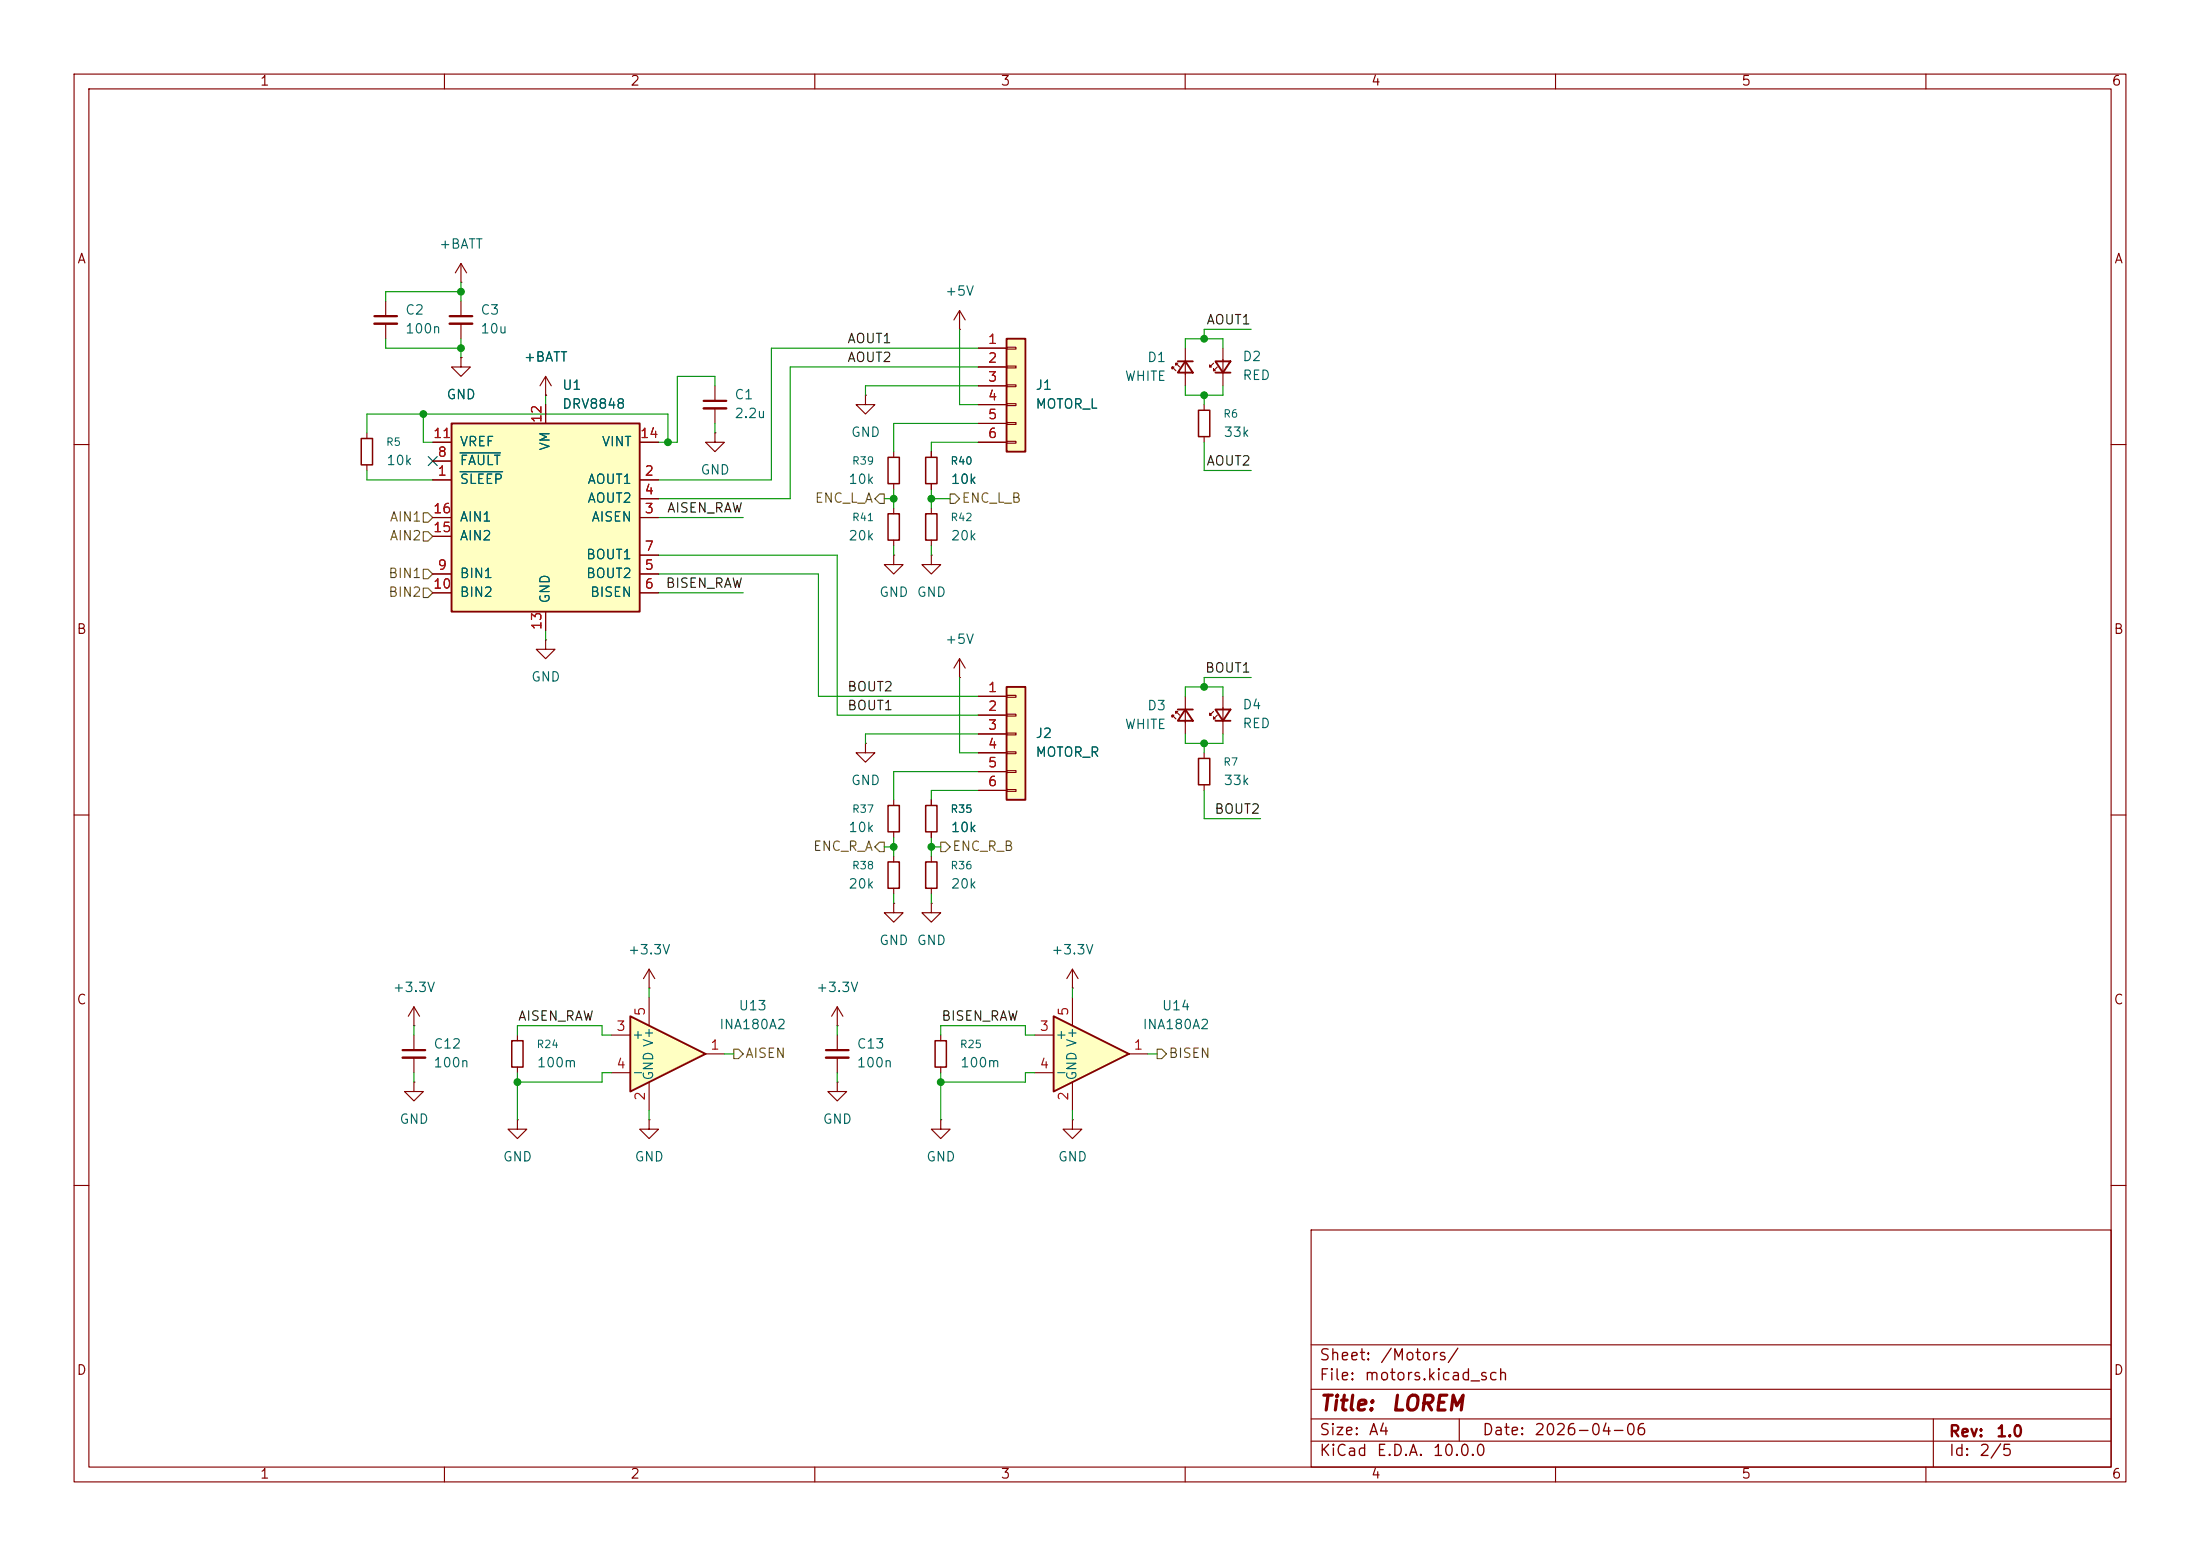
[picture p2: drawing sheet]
<svg xmlns="http://www.w3.org/2000/svg" width="297mm" height="210mm" viewBox="0 0 297 210" stroke-linecap="round" stroke-linejoin="round" font-family="sans-serif">
<g fill="none" stroke="#840000" stroke-width=".15">
<path d="M10 10h277v190h-277zM12 12h273v186h-273zM60 10v2M110 10v2M160 10v2M210 10v2M260 10v2M10 60h2M285 60h2M158.5 96.5h-.3v.3v-.3l.5 .5M159 96h-.3v.3v-.3l.6 .5M160 94v5.1"/>
<path d="M10 110h2M116.8 100.3v1.3h1.3l-1.3 1.3-1.2-1.3h1.2M116.8 100.3h.1M120.6 115.6v.7M120.6 119.9v.8M125.7 108v.7M125.7 112.3v.7M125.7 115.6v.7M125.7 119.9v.8M285 110h2M120.6 121.9v1.3h-1.2l1.2 1.3 1.3-1.3h-1.3M120.6 121.9h.1"/>
<path d="M125.7 121.9v1.3h1.3l-1.3 1.3-1.2-1.3h1.2M125.7 121.9h.1M10 160h2M177 166h108v32h-108zM285 160h2M60 198v2M110 198v2M160 198v2M177 194.5h108M177 191.5h108M177 187.5h108M177 181.5h108"/>
<path d="M197 191.5v3M210 198v2M260 198v2M261 191.5v6.5"/>
</g>
<path d="M119.9 116.3h1.5v3.6h-1.5zM125 116.3h1.5v3.6h-1.5zM125 108.7h1.5v3.6h-1.5z" fill="none" stroke="#840000" stroke-width=".2"/>
<path d="M159 95.8h2M160 95.8l1 1.5h-2z" fill="none" stroke="#840000" stroke-width=".25"/>
<path d="M135.9 92.7h2.5v15.3h-2.5z" fill="#ffffc2"/>
<path d="M135.9 92.7h2.5v15.3h-2.5zM164.1 95.8h2l-1 1.5zM164.1 97.3h2" fill="none" stroke="#840000" stroke-width=".25"/>
<g fill="none" stroke="#840000" stroke-width=".15">
<path d="M62.2 38.1h.1M62.2 35.6v2.5M62.2 35.6l-.7 1.2M62.2 35.6l.8 1.2M62.2 40.6v2.1M62.2 43.7v2M120.6 74.9v1.3h-1.2l1.2 1.3 1.3-1.3h-1.3M120.6 74.9h.1M120.6 68.6v.7M120.6 72.9v.8M125.7 74.9v1.3h1.3l-1.3 1.3-1.2-1.3h1.2M125.7 74.9h.1"/>
<path d="M125.7 68.6v.7M125.7 72.9v.8M73.7 86.4v1.2h1.2l-1.2 1.3-1.3-1.3h1.3M73.7 86.4h.1M132.1 94h3.8M132.1 96.5h3.8M132.1 99.1h3.8M135.9 93.9h1.3v.2h-1.3zM135.9 96.4h1.3v.2h-1.3zM135.9 98.9h1.3v.3h-1.3zM163.8 96l-.5 .5v-.2v.2h.3M164.3 96.5l-.5 .5v-.2v.2h.3"/>
<path d="M165.1 94v5.1M120.6 108v.7M120.6 112.3v.7M132.1 101.6h3.8M132.1 104.1h3.8M132.1 106.7h3.8M135.9 101.5h1.3v.2h-1.3zM135.9 104h1.3v.3h-1.3zM135.9 106.6h1.3v.2h-1.3zM162.6 101.6v.8M162.6 105.9v.8"/>
</g>
<path d="M119.9 69.3h1.5v3.6h-1.5zM125 69.3h1.5v3.6h-1.5zM119.9 108.7h1.5v3.6h-1.5zM161.8 102.4h1.5v3.5h-1.5z" fill="none" stroke="#840000" stroke-width=".2"/>
<path d="M60.7 42.7h3.1" fill="none" stroke="#840000" stroke-width=".3"/>
<path d="M60.7 43.7h3.1" fill="none" stroke="#840000" stroke-width=".33"/>
<path d="M135.9 45.7h2.5v15.3h-2.5z" fill="#ffffc2"/>
<path d="M135.9 45.7h2.5v15.3h-2.5zM164.1 48.8h2l-1 1.5zM164.1 50.3h2" fill="none" stroke="#840000" stroke-width=".25"/>
<g fill="none" stroke="#840000" stroke-width=".15">
<path d="M129.5 44.5h.1M129.5 41.9l-.7 1.3M129.5 41.9l.8 1.3M129.5 41.9v2.6M132.1 47h3.8M132.1 49.5h3.8M132.1 52.1h3.8M132.1 54.6h3.8M132.1 57.2h3.8M132.1 59.7h3.8M135.9 46.9h1.3v.2h-1.3zM135.9 49.4h1.3v.3h-1.3z"/>
<path d="M135.9 51.9h1.3v.3h-1.3zM135.9 54.5h1.3v.2h-1.3zM135.9 57h1.3v.3h-1.3zM135.9 59.6h1.3v.2h-1.3zM162.6 54.6v.8M162.6 58.9v.8M163.8 49l-.5 .5v-.2v.2h.3M164.3 49.5l-.5 .5v-.2v.2h.3M165.1 47v5.1M113 138.4h.1M113 135.9v2.5M113 139.7v2"/>
<path d="M113 135.9l-.7 1.3M113 135.9l.8 1.3M144.8 133.4h.1M144.8 130.8l-.8 1.3M144.8 130.8l.7 1.3M144.8 130.8v2.6M113 146.1v1.2h1.3l-1.3 1.3-1.2-1.3h1.2M113 146.1h.1M113 142.7v2.1"/>
</g>
<path d="M111.5 141.7h3.1" fill="none" stroke="#840000" stroke-width=".3"/>
<path d="M111.5 142.7h3.1" fill="none" stroke="#840000" stroke-width=".33"/>
<path d="M161.8 55.4h1.5v3.5h-1.5z" fill="none" stroke="#840000" stroke-width=".2"/>
<path d="M142.2 137.2l10.2 5-10.2 5.1z" fill="#ffffc2"/>
<path d="M159 48.8h2M160 48.8l1 1.5h-2zM142.2 137.2l10.2 5-10.2 5.1z" fill="none" stroke="#840000" stroke-width=".25"/>
<g fill="none" stroke="#840000" stroke-width=".15">
<path d="M49.5 58.4v.8M52.1 40.6v2.1M52.1 43.7v2M96.5 58.4v1.3h1.3l-1.3 1.3-1.3-1.3h1.3M96.5 58.4h.1M116.8 53.3v1.3h1.3l-1.3 1.3-1.2-1.3h1.2M116.8 53.3h.1M158.5 49.5h-.3v.3v-.3l.5 .5M159 49h-.3v.3v-.3l.6 .5M160 47v5.1M49.5 62.7v.8M120.6 61v.7"/>
<path d="M120.6 65.3v.7M125.7 61v.7M125.7 65.3v.7M129.5 91.4h.1M129.5 88.9l-.7 1.3M129.5 88.9l.8 1.3M129.5 88.9v2.5M55.9 138.4h.1M55.9 135.9v2.5M55.9 139.7v2M55.9 135.9l-.8 1.3M55.9 135.9l.7 1.3"/>
<path d="M69.8 139.7v.8M87.6 133.4h.1M87.6 130.8l-.7 1.3M87.6 130.8l.8 1.3M87.6 130.8v2.6M127 139.7v.8M139.7 139.7h2.5M144.8 134.6v3.8M55.9 146.1v1.2h1.2l-1.2 1.3-1.3-1.3h1.3M55.9 146.1h.1M55.9 142.7v2.1M69.8 151.1v1.3h1.3l-1.3 1.3-1.2-1.3h1.2"/>
<path d="M69.8 151.1h.1M69.8 144v.8M87.6 151.1v1.3h1.3l-1.3 1.3-1.2-1.3h1.2M87.6 151.1h.1M127 151.1v1.3h1.3l-1.3 1.3-1.3-1.3h1.3M127 151.1h.1M127 144v.8M139.7 144.8h2.5M144.8 151.1v1.3h1.2l-1.2 1.3-1.3-1.3h1.3M144.8 151.1h.1M144.8 146.1v3.8M152.4 142.2h2.5"/>
</g>
<path d="M48.8 59.2h1.5v3.5h-1.5zM119.9 61.7h1.5v3.6h-1.5zM125 61.7h1.5v3.6h-1.5zM69.1 140.5h1.5v3.5h-1.5zM126.2 140.5h1.6v3.5h-1.6z" fill="none" stroke="#840000" stroke-width=".2"/>
<path d="M50.5 42.7h3.1M54.4 141.7h3" fill="none" stroke="#840000" stroke-width=".3"/>
<path d="M50.5 43.7h3.1M54.4 142.7h3" fill="none" stroke="#840000" stroke-width=".33"/>
<path d="M85.1 137.2l10.1 5-10.1 5.1z" fill="#ffffc2"/>
<path d="M85.1 137.2l10.1 5-10.1 5.1z" fill="none" stroke="#840000" stroke-width=".25"/>
<path d="M62.2 48.3v1.2h1.3l-1.3 1.3-1.2-1.3h1.2M62.2 48.3h.1M96.5 52.1v2M96.5 55.1v2.1M82.5 139.7h2.6M87.6 134.6v3.8M82.5 144.8h2.6M87.6 146.1v3.8M95.2 142.2h2.6" fill="none" stroke="#840000" stroke-width=".15"/>
<path d="M95 54.1h3" fill="none" stroke="#840000" stroke-width=".3"/>
<path d="M95 55.1h3" fill="none" stroke="#840000" stroke-width=".33"/>
<path d="M61 57.2h25.4v25.4h-25.4z" fill="#ffffc2"/>
<path d="M61 57.2h25.4v25.4h-25.4z" fill="none" stroke="#840000" stroke-width=".25"/>
<g fill="none" stroke="#840000" stroke-width=".15">
<path d="M58.4 59.7h2.6M62.2 48.3h.1M73.7 53.3h.1M73.7 50.8v2.5M73.7 54.6v2.6M73.7 50.8l-.8 1.3M73.7 50.8l.7 1.3M86.4 59.7h2.5M132.1 59.7h3.8M132.1 47h3.8M132.1 49.5h3.8M132.1 52.1h3.8"/>
<path d="M132.1 54.6h3.8M132.1 57.2h3.8M58.4 64.8h2.6M58.4 69.9h2.6M58.4 77.5h2.6M58.4 62.2h2.6M58.4 72.4h2.6M86.4 64.8h2.5M86.4 69.9h2.5M86.4 67.3h2.5M86.4 77.5h2.5M86.4 74.9h2.5"/>
<path d="M125.7 61v.7M125.7 65.3v.7M58.4 80h2.6M73.7 82.6v2.5M86.4 80h2.5M132.1 94h3.8M132.1 96.5h3.8M132.1 99.1h3.8M125.7 108v.7M125.7 112.3v.7M132.1 101.6h3.8M132.1 104.1h3.8"/>
<path d="M132.1 106.7h3.8"/>
</g>
<path d="M62.1 63.7h5.8M62.1 61.1h5.5" fill="none" stroke="#006464" stroke-width=".15"/>
<path d="M57.1 69.2h.7l.6 .7-.6 .6h-.7zM57.1 79.4h.7l.6 .6-.6 .6h-.7zM57.1 71.8h.7l.6 .6-.6 .6h-.7zM57.1 76.8h.7l.6 .7-.6 .6h-.7zM118.7 66.7h.7v1.2h-.7l-.6-.6zM128.3 66.7h.6l.6 .6-.6 .6h-.6zM118.7 113.7h.7v1.2h-.7l-.6-.6zM127 113.7h.6l.7 .6-.7 .6h-.6zM99.1 141.6h.6l.6 .6-.6 .7h-.6zM156.2 141.6h.6l.7 .6-.7 .7h-.6z" fill="none" stroke="#725600" stroke-width=".15"/>
<g fill="none" stroke="#009600" stroke-width=".15">
<path d="M62.2 39.4h-10.1v1.2M62.2 38.1v2.5M49.5 58.4v-2.5h40.7v3.8M52.1 45.7v1.3h10.1M57.1 55.9v3.8h1.3M62.2 45.7v2.6M73.7 53.3v1.3M96.5 52.1v-1.3h-5.1v8.9h-2.5M96.5 57.2v1.2M129.5 44.5v10.1h2.6M132.1 47h-28v17.8h-15.2M132.1 57.2h-11.5v3.8"/>
<path d="M132.1 59.7h-6.4v1.3M132.1 49.5h-25.4v17.8h-17.8M132.1 52.1h-15.3v1.2M160 47v-1.3h5.1v1.3M160 52.1v1.2h5.1v-1.2M162.6 53.3v1.3M162.6 59.7v3.8h6.3M168.9 44.5h-6.3v1.2M49.5 63.5v1.3h8.9M88.9 74.9h24.1v21.6h19.1M88.9 77.5h21.6v16.5h21.6M88.9 69.9h11.4"/>
<path d="M119.4 67.3h1.2M120.6 66v2.6M120.6 73.7v1.2M125.7 66v2.6M125.7 73.7v1.2M125.7 67.3h2.6M73.7 85.1v1.3M88.9 80h11.4M129.5 91.4v10.2h2.6M132.1 99.1h-15.3v1.2M160 99.1v1.2h5.1v-1.2M160 94v-1.3h5.1v1.3"/>
<path d="M168.9 91.4h-6.3v1.3M119.4 114.3h1.2M120.6 113v2.6M125.7 113v2.6M125.7 114.3h1.3M132.1 104.1h-11.5v3.9M132.1 106.7h-6.4v1.3M162.6 100.3v1.3M162.6 106.7v3.8h7.6M55.9 138.4v1.3M69.8 139.7v-1.3h11.5v1.3h1.2M87.6 133.4v1.2"/>
<path d="M113 138.4v1.3M120.6 120.7v1.2M125.7 120.7v1.2M127 139.7v-1.3h11.4v1.3h1.3M144.8 133.4v1.2M55.9 144.8v1.3M69.8 144.8v6.3M82.5 144.8h-1.2v1.3h-11.5M87.6 149.9v1.2M97.8 142.2h1.3M113 144.8v1.3M127 144.8v6.3"/>
<path d="M139.7 144.8h-1.3v1.3h-11.4M144.8 149.9v1.2M154.9 142.2h1.3"/>
</g>
<path d="M57.8 61.6l1.2 1.2M59 61.6l-1.2 1.2" fill="none" stroke="#000084" stroke-width=".15"/>
<g fill="#009600" stroke="#009600" stroke-width=".14">
<circle cx="62.2" cy="47" r=".46"/>
<circle cx="90.2" cy="59.7" r=".46"/>
<circle cx="57.1" cy="55.9" r=".46"/>
<circle cx="62.2" cy="39.4" r=".46"/>
<circle cx="125.7" cy="67.3" r=".46"/>
<circle cx="120.6" cy="114.3" r=".46"/>
<circle cx="125.7" cy="114.3" r=".46"/>
<circle cx="162.6" cy="53.3" r=".46"/>
<circle cx="120.6" cy="67.3" r=".46"/>
<circle cx="162.6" cy="45.7" r=".46"/>
<circle cx="127" cy="146.1" r=".46"/>
<circle cx="162.6" cy="100.3" r=".46"/>
<circle cx="162.6" cy="92.7" r=".46"/>
<circle cx="69.8" cy="146.1" r=".46"/>
</g>
<g font-size="2" fill="#840000">
<text x="178" y="190.9">Title:</text>
<text x="187.7" y="190.9">LOREM</text>
</g>
<g font-size="1.5" fill="#840000">
<text x="178" y="184">Sheet:</text>
<text x="186.2" y="184">/Motors/</text>
<text x="178" y="186.7">File:</text>
<text x="184.1" y="186.7">motors.kicad_sch</text>
<text x="178" y="196.9">KiCad</text>
<text x="178" y="194.1">Size:</text>
<text x="184.7" y="194.1">A4</text>
<text x="185.7" y="196.9">E.D.A.</text>
<text x="193.3" y="196.9">10.0.0</text>
<text x="200" y="194.1">Date:</text>
<text x="207" y="194.1">2026-04-06</text>
<text x="263" y="194.3">Rev:</text>
<text x="263" y="196.9">Id:</text>
<text x="267.1" y="196.9">2/5</text>
<text x="269.4" y="194.3">1.0</text>
</g>
<g font-size="1.3" fill="#840000">
<text x="35" y="11.9">1</text>
<text x="85" y="11.9">2</text>
<text x="135" y="11.9">3</text>
<text x="185" y="11.9">4</text>
<text x="235" y="11.9">5</text>
<text x="285" y="11.9">6</text>
<text x="10.3" y="35.9">A</text>
<text x="285.3" y="35.9">A</text>
<text x="10.3" y="85.9">B</text>
<text x="285.3" y="85.9">B</text>
<text x="10.3" y="135.9">C</text>
<text x="285.3" y="135.9">C</text>
<text x="10.3" y="185.9">D</text>
<text x="285.3" y="185.9">D</text>
<text x="35" y="199.9">1</text>
<text x="85" y="199.9">2</text>
<text x="135" y="199.9">3</text>
<text x="185" y="199.9">4</text>
<text x="235" y="199.9">5</text>
<text x="285" y="199.9">6</text>
</g>
<g font-size="1.3" fill="#006464">
<text x="59.2" y="33.9">+BATT</text>
<text x="127.5" y="40.2">+5V</text>
<text x="54.6" y="42.8">C2</text>
<text x="54.6" y="45.3">100n</text>
<text x="64.8" y="42.8">C3</text>
<text x="64.8" y="45.3">10u</text>
<text x="70.6" y="49.1">+BATT</text>
<text x="75.8" y="52.9">U1</text>
<text x="139.7" y="52.9">J1</text>
<text x="151.8" y="51.7">WHITE</text>
<text x="154.8" y="49.2">D1</text>
<text x="167.6" y="49.1">D2</text>
<text x="167.6" y="51.6">RED</text>
<text x="60.2" y="54.2">GND</text>
<text x="75.8" y="55.5">DRV8848</text>
<text x="99.1" y="54.2">C1</text>
<text x="99.1" y="56.7">2.2u</text>
<text x="114.8" y="59.3">GND</text>
<text x="139.7" y="55.5">MOTOR_L</text>
<text x="165.1" y="59.3">33k</text>
<text x="52.1" y="63.1">10k</text>
<text x="62" y="65.6">SLEEP</text>
<text x="62" y="63.1">FAULT</text>
<text x="62" y="60.6">VREF</text>
<text x="74.5" y="60.9" transform="rotate(-90 74.5 60.9)">VM</text>
<text x="79.2" y="65.6">AOUT1</text>
<text x="81.1" y="60.6">VINT</text>
<text x="94.5" y="64.4">GND</text>
<text x="114.5" y="65.6">10k</text>
<text x="128.3" y="65.6">10k</text>
<text x="62" y="70.7">AIN1</text>
<text x="79.2" y="68.2">AOUT2</text>
<text x="79.8" y="70.7">AISEN</text>
<text x="62" y="73.3">AIN2</text>
<text x="79" y="75.8">BOUT1</text>
<text x="114.5" y="73.3">20k</text>
<text x="128.3" y="73.3">20k</text>
<text x="62" y="78.3">BIN1</text>
<text x="62" y="80.9">BIN2</text>
<text x="74.5" y="81.5" transform="rotate(-90 74.5 81.5)">GND</text>
<text x="79" y="78.3">BOUT2</text>
<text x="79.6" y="80.9">BISEN</text>
<text x="118.6" y="80.9">GND</text>
<text x="123.7" y="80.9">GND</text>
<text x="127.5" y="87.2">+5V</text>
<text x="71.6" y="92.3">GND</text>
<text x="139.7" y="99.9">J2</text>
<text x="151.8" y="98.7">WHITE</text>
<text x="154.8" y="96.2">D3</text>
<text x="167.6" y="96">D4</text>
<text x="167.6" y="98.6">RED</text>
<text x="114.8" y="106.3">GND</text>
<text x="139.7" y="102.5">MOTOR_R</text>
<text x="165.1" y="106.3">33k</text>
<text x="114.5" y="112.6">10k</text>
<text x="128.3" y="112.6">10k</text>
<text x="114.5" y="120.2">20k</text>
<text x="128.3" y="120.2">20k</text>
<text x="84.7" y="129.1">+3.3V</text>
<text x="118.6" y="127.9">GND</text>
<text x="123.7" y="127.9">GND</text>
<text x="141.8" y="129.1">+3.3V</text>
<text x="52.9" y="134.2">+3.3V</text>
<text x="99.6" y="136.7">U13</text>
<text x="110.1" y="134.2">+3.3V</text>
<text x="156.8" y="136.7">U14</text>
<text x="58.4" y="141.8">C12</text>
<text x="85.2" y="140.6">+</text>
<text x="97" y="139.2">INA180A2</text>
<text x="115.6" y="141.8">C13</text>
<text x="142.4" y="140.6">+</text>
<text x="154.2" y="139.2">INA180A2</text>
<text x="58.4" y="144.4">100n</text>
<text x="72.4" y="144.4">100m</text>
<text x="85.2" y="145.6">-</text>
<text x="88.5" y="145.9" transform="rotate(-90 88.5 145.9)">GND V+</text>
<text x="115.6" y="144.4">100n</text>
<text x="129.5" y="144.4">100m</text>
<text x="142.4" y="145.6">-</text>
<text x="145.6" y="145.9" transform="rotate(-90 145.6 145.9)">GND V+</text>
<text x="53.8" y="152">GND</text>
<text x="111" y="152">GND</text>
<text x="67.8" y="157.1">GND</text>
<text x="85.6" y="157.1">GND</text>
<text x="125" y="157.1">GND</text>
<text x="142.7" y="157.1">GND</text>
</g>
<g font-size="1.3" fill="#0f0f0f">
<text x="114.3" y="46.6">AOUT1</text>
<text x="162.8" y="44.1">AOUT1</text>
<text x="114.3" y="49.2">AOUT2</text>
<text x="162.8" y="63.2">AOUT2</text>
<text x="90" y="69.5">AISEN_RAW</text>
<text x="89.8" y="79.7">BISEN_RAW</text>
<text x="114.3" y="93.6">BOUT2</text>
<text x="162.6" y="91.1">BOUT1</text>
<text x="114.3" y="96.2">BOUT1</text>
<text x="163.9" y="110.1">BOUT2</text>
<text x="69.8" y="138.1">AISEN_RAW</text>
<text x="127" y="138.1">BISEN_RAW</text>
</g>
<g font-size="1.3" fill="#a90000">
<text x="133.3" y="46.7">1</text>
<text x="133.3" y="49.3">2</text>
<text x="133.3" y="51.8">3</text>
<text x="58.4" y="59.4">11</text>
<text x="73.4" y="57.2" transform="rotate(-90 73.4 57.2)">12</text>
<text x="86.3" y="59.4">14</text>
<text x="133.3" y="54.4">4</text>
<text x="133.3" y="56.9">5</text>
<text x="133.3" y="59.4">6</text>
<text x="59" y="64.5">1</text>
<text x="59" y="62">8</text>
<text x="86.9" y="64.5">2</text>
<text x="58.4" y="69.6">16</text>
<text x="86.9" y="69.6">3</text>
<text x="86.9" y="67.1">4</text>
<text x="58.4" y="72.1">15</text>
<text x="59" y="77.2">9</text>
<text x="86.9" y="77.2">5</text>
<text x="86.9" y="74.7">7</text>
<text x="58.4" y="79.8">10</text>
<text x="86.9" y="79.8">6</text>
<text x="73.4" y="85.1" transform="rotate(-90 73.4 85.1)">13</text>
<text x="133.3" y="93.7">1</text>
<text x="133.3" y="96.3">2</text>
<text x="133.3" y="98.8">3</text>
<text x="133.3" y="101.3">4</text>
<text x="133.3" y="103.9">5</text>
<text x="133.3" y="106.4">6</text>
<text x="87.4" y="137.2" transform="rotate(-90 87.4 137.2)">5</text>
<text x="144.5" y="137.2" transform="rotate(-90 144.5 137.2)">5</text>
<text x="83.1" y="139.4">3</text>
<text x="95.8" y="142">1</text>
<text x="140.3" y="139.4">3</text>
<text x="153" y="142">1</text>
<text x="83.1" y="144.5">4</text>
<text x="87.4" y="148.7" transform="rotate(-90 87.4 148.7)">2</text>
<text x="140.3" y="144.5">4</text>
<text x="144.5" y="148.7" transform="rotate(-90 144.5 148.7)">2</text>
</g>
<g font-size="1.3" fill="#725600">
<text x="52.5" y="70.7">AIN1</text>
<text x="109.9" y="68.2">ENC_L_A</text>
<text x="129.7" y="68.2">ENC_L_B</text>
<text x="52.5" y="73.3">AIN2</text>
<text x="52.3" y="80.9">BIN2</text>
<text x="52.3" y="78.3">BIN1</text>
<text x="109.7" y="115.2">ENC_R_A</text>
<text x="128.5" y="115.2">ENC_R_B</text>
<text x="100.5" y="143.1">AISEN</text>
<text x="157.7" y="143.1">BISEN</text>
</g>
<g font-size="1" fill="#006464">
<text x="165.1" y="56.6">R6</text>
<text x="52" y="60.4">R5</text>
<text x="114.9" y="63">R39</text>
<text x="128.2" y="63">R40</text>
<text x="114.9" y="70.6">R41</text>
<text x="128.2" y="70.6">R42</text>
<text x="165.1" y="103.6">R7</text>
<text x="114.9" y="110">R37</text>
<text x="128.2" y="110">R35</text>
<text x="114.9" y="117.6">R38</text>
<text x="128.2" y="117.6">R36</text>
<text x="72.4" y="141.7">R24</text>
<text x="129.5" y="141.7">R25</text>
</g>
</svg>
